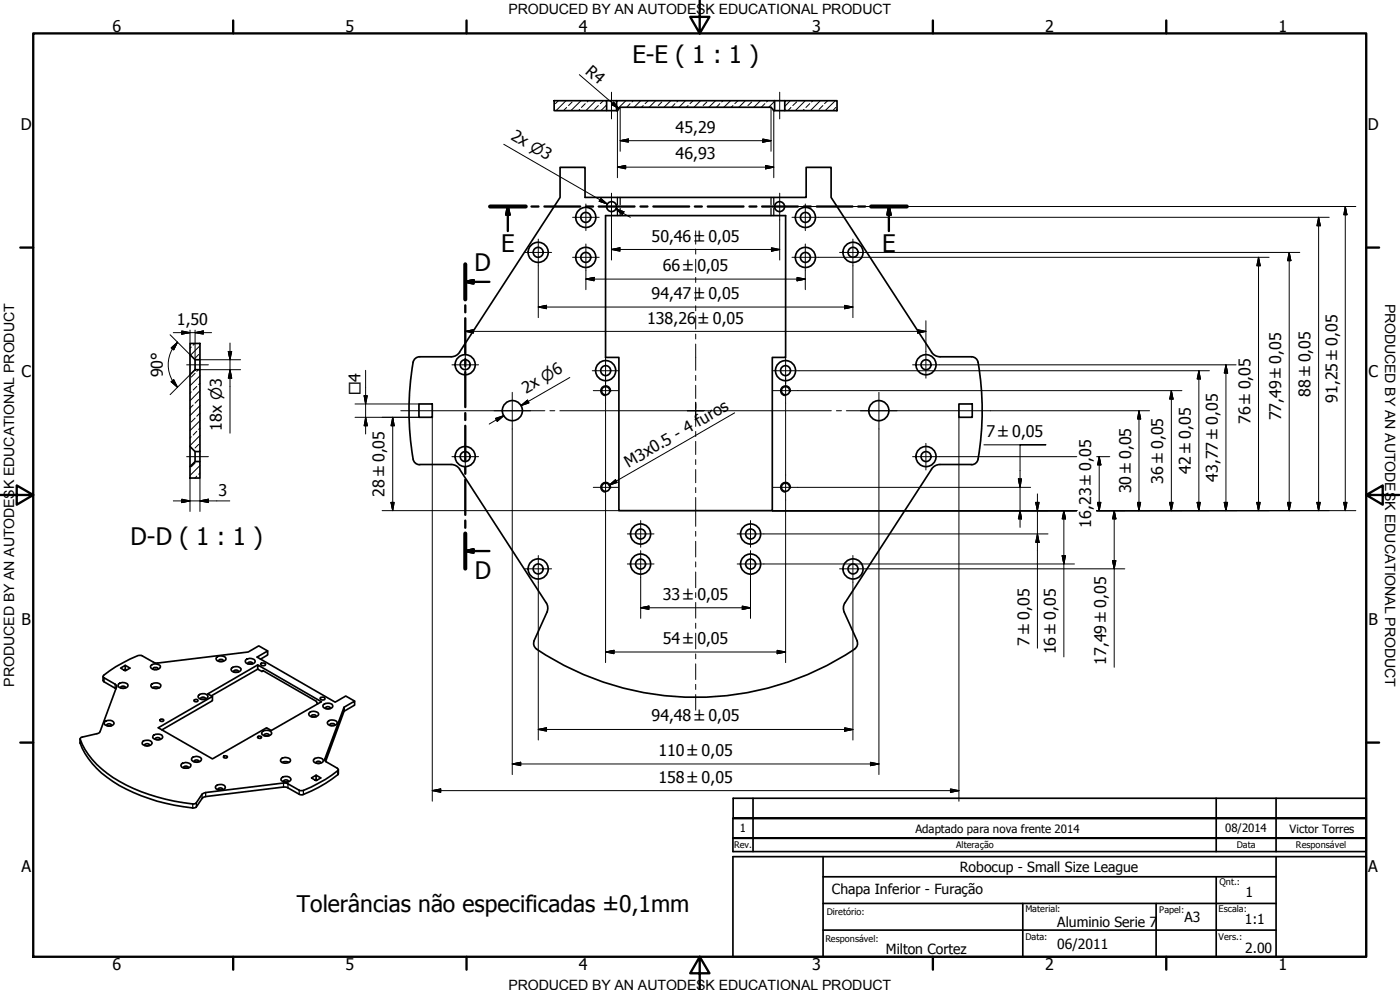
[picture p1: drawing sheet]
<svg xmlns="http://www.w3.org/2000/svg" width="420mm" height="297mm" viewBox="0 0 420 297" stroke-linecap="round" stroke-linejoin="round" font-family="sans-serif">
<!-- layer: Visible (ISO) -->
<g fill="none" stroke="#000" stroke-width=".51">
<path d="M166.3 30.2h15.8v3h-15.8zM182.1 33.2h2.9M182.1 30.2h2.9M185.3 33.2h-.3v-3h47.5v3h-.3M185.3 33.2l.8-1h45.3l.8 1M232.5 33.2h3M232.5 30.2h3M235.5 30.2h15.7v3h-15.7zM181.7 64.7h54.1v42.5h-4v46h-46.1v-46h-4zM57 103h3v4.9h-1.5l-1.5-1.5zM57 106.4v6M58.5 110.9h1.5v24.6h-1.5l-1.5-1.5v-21.6z"/>
<path d="M58.5 107.9v3M60 107.9v3M124 108.7a84.3 84.3 0 0 0 .1 29.5l.9 1 1 .2h9.4M135.4 107l-9.9 .1-1.2 .8-.3 .8M137.9 105.6l30.2-46.4v-9h7.5v9h66.3v-9h7.5v9l30.5 46.9 .8 .6 .9 .3h9.9l1.3 .5a3.5 3.5 0 0 1 1 2.9 84.2 84.2 0 0 1-.4 27.8l-.9 1-.9 .2h-10l-1.4 .6-.6 .7-26.2 40.6-.3 1.4 .3 1 3.8 8.6M137.9 105.7l-1 1-1.5 .3M57 134v6M58.5 135.5v3M60 135.5v3M125.7 121.2h4v4h-4zM135.4 139.4l1.5 .3 1 1M287.8 121.2h4v4h-4z"/>
<path d="M57 140l1.5-1.5h1.5v4.9h-3zM137.9 140.8l26 40M37.6 199.6l1.4 .9-1.4 .8-1.4-.8 1.4-.9v1.2l-.3 .2M45.3 199.7a2.07 2.07 0 0 1 2.8 .1 1.62 1.62 0 0 1-1.3 1.2 1.62 1.62 0 0 1-1.6-.7zM65 197.3a1.8 1.8 0 0 1 2.8 .4 1.87 1.87 0 0 1-2.9 .2zM65.6 198.4a.75 .75 0 0 1 .7-.5 .75 .75 0 0 1 .8 .5M66 198.5h.7M73.7 198a1.8 1.8 0 0 1 2.9 .5 1.87 1.87 0 0 1-2.9 .1zM74.4 199.2a.75 .75 0 0 1 .7-.6 .75 .75 0 0 1 .7 .6M74.7 199.2h.7M77.3 199.5l-14.9 8.7M78.4 199l.3-.1a.68 .68 0 0 1 1 .5l-.3 .3h-.7l-.5-.3z"/>
<path d="M160.3 192.2l-.1 1.4 .8 1.1M161 194.7a86 86 0 0 0 95.5 .1M163.9 180.8l.4 .9v1.5l-4 9.1M257.2 192.2l.1 1.4-.8 1.1M31.4 216.6a1.75 1.75 0 0 1 2.8 .4 1.7 1.7 0 0 1-3-.1zM32.1 217.7a.71 .71 0 0 1 .7-.5 .71 .71 0 0 1 .7 .5M32.4 217.9h.7M35.6 205.3a1.8 1.8 0 0 1 2.8 .4 1.7 1.7 0 0 1-3-.1zM36.2 206.4a.75 .75 0 0 1 .7-.5 .75 .75 0 0 1 .8 .5M36.6 206.5h.7M37.6 200.8l.4 .2M45.4 205.3a1.8 1.8 0 0 1 2.9 .5 1.7 1.7 0 0 1-3-.1z"/>
<path d="M45.7 206.4l.8-.3 1.3 .3M46 200.8l-.1-.2 .4-.3 1 .1 .1 .4M46.3 200.9h.7M47.9 216l.2-.1a.66 .66 0 0 1 1 .2 .65 .65 0 0 1-.6 .4 .65 .65 0 0 1-.6-.5zM58.4 210a.71 .71 0 0 1 1 .2l-.3 .4h-.4l-.5-.2zM59.6 208.6a1.72 1.72 0 0 1 2.8 .5 1.73 1.73 0 0 1-3-.2zM60.2 209.7a.75 .75 0 0 1 .7-.5 .75 .75 0 0 1 .8 .5M60.6 209.9h.7M69.5 200.5l.7-.4a1.49 1.49 0 0 1 2.1 .9 1.73 1.73 0 0 1-3-.2zM70.2 201.6a.71 .71 0 0 1 .7-.6 .71 .71 0 0 1 .7 .6M70.5 201.7h.7M77.3 200.8l-13.9 8"/>
<path d="M78.6 201.5l.3-.3 16 9.2 .5 .7M78.9 219.4l.5-.2a1.52 1.52 0 0 1 2.1 .9 1.94 1.94 0 0 1-3 .1zM79 201.3l-.4 .2-1.3-.7v-1.3l19.2 11.1M92.8 213.9a1.8 1.8 0 0 1 2.8 .5 1.73 1.73 0 0 1-3-.2zM93.5 215.1l-.1-.3 .4-.3 .9 .1 .2 .5M93.8 215.1h.7M96.1 209.5l.9-.3 .5 .4a.78 .78 0 0 1-.7 .4 .78 .78 0 0 1-.7-.5zM97 211.4a1.8 1.8 0 0 1 2.9 .5 1.7 1.7 0 0 1-3-.1zM97.7 212.6a.75 .75 0 0 1 .7-.6 .75 .75 0 0 1 .7 .6M98 212.6h.7M98.4 216.5a1.8 1.8 0 0 1 2.8 .5 1.87 1.87 0 0 1-2.9 .1zM99 217.7a.75 .75 0 0 1 .7-.6 .75 .75 0 0 1 .8 .6"/>
<path d="M99.4 217.7h.7M43.1 222.3l.9-.2a1.02 1.02 0 0 1 1.1 .1 1.02 1.02 0 0 1 .4 1.1l-.7 .4-1 .1a.88 .88 0 0 1-1-1.2zM43.4 223.7a.71 .71 0 0 1 .7-.6 .71 .71 0 0 1 .7 .6M43.8 223.8h.6M46 220.7l1.2-.4a1.04 1.04 0 0 1 1.2 0 1.04 1.04 0 0 1 .3 1.2 2.07 2.07 0 0 1-2.9-.2zM46.6 221.9a.71 .71 0 0 1 .7-.6 .71 .71 0 0 1 .7 .6M47 221.9h.7M54.4 229.3l.8-.4 1-.1a.88 .88 0 0 1 .9 1.2l-1.2 .5a1.04 1.04 0 0 1-1.1-.1 1.04 1.04 0 0 1-.4-1.1zM55.1 230.4a.71 .71 0 0 1 .7-.5 .71 .71 0 0 1 .7 .5M55.4 230.5h.7M57.6 227.4a1.8 1.8 0 0 1 2.9 .5 1.7 1.7 0 0 1-3-.1zM58.3 228.6a.71 .71 0 0 1 .7-.6 .71 .71 0 0 1 .7 .6"/>
<path d="M58.7 228.6h.6M64.8 235.8a1.8 1.8 0 0 1 2.8 .5 1.7 1.7 0 0 1-3-.2zM65.5 237a.71 .71 0 0 1 .7-.6 .71 .71 0 0 1 .7 .6M65.8 237h.7M67.2 226.9l.7-.1 .4 .3a.67 .67 0 0 1-.6 .3 .67 .67 0 0 1-.6-.3zM77.3 221.2a.72 .72 0 0 1 1.2 0 .67 .67 0 0 1-.6 .3 .67 .67 0 0 1-.6-.3zM79.3 220.8a.7 .7 0 0 1 .7-.7 .7 .7 0 0 1 .7 .7M79.7 220.8h.7M84.3 227.8l.7-.4 1-.1a1 1 0 0 1 1.2 .9 1.94 1.94 0 0 1-3 .1zM84.5 233.5a1.74 1.74 0 0 1 2.8 .4 1.94 1.94 0 0 1-3 .1zM84.6 228.8l.9-.3 1.2 .3M85.1 234.6a.71 .71 0 0 1 .7-.6 .71 .71 0 0 1 .7 .6"/>
<path d="M85.5 234.7h.7M94.2 227.8a1.8 1.8 0 0 1 2.8 .5 1.7 1.7 0 0 1-3-.2zM94.9 232.6l1.4 .8-1.4 .8-1.4-.8 1.4-.8v1.3l-.3 .1M94.9 229a.71 .71 0 0 1 .7-.6 .71 .71 0 0 1 .7 .6M94.9 233.9l.3 .1M95.2 229h.7M97.5 227.8l5.8-15.6v1.2l-5.6 15.1"/>
<circle cx="161.5" cy="75.7" r="1.49"/>
<circle cx="161.5" cy="75.7" r="3"/>
<circle cx="175.8" cy="65.2" r="1.49"/>
<circle cx="175.8" cy="77.2" r="1.49"/>
<circle cx="175.8" cy="65.2" r="3"/>
<circle cx="175.8" cy="77.2" r="3"/>
<circle cx="183.5" cy="62" r="1.49"/>
<circle cx="234" cy="62" r="1.49"/>
<circle cx="241.7" cy="65.2" r="1.49"/>
<circle cx="241.7" cy="77.2" r="1.49"/>
<circle cx="241.7" cy="65.2" r="3"/>
<circle cx="241.7" cy="77.2" r="3"/>
<circle cx="256" cy="75.7" r="1.49"/>
<circle cx="256" cy="75.7" r="3"/>
<circle cx="139.6" cy="109.4" r="1.49"/>
<circle cx="139.6" cy="109.4" r="3"/>
<circle cx="181.8" cy="111.2" r="1.49"/>
<circle cx="181.8" cy="117.2" r="1.24"/>
<circle cx="181.8" cy="111.2" r="3"/>
<circle cx="235.7" cy="111.2" r="1.49"/>
<circle cx="235.7" cy="117.2" r="1.24"/>
<circle cx="235.7" cy="111.2" r="3"/>
<circle cx="277.9" cy="109.4" r="1.49"/>
<circle cx="277.9" cy="109.4" r="3"/>
<circle cx="139.6" cy="137" r="1.49"/>
<circle cx="139.6" cy="137" r="3"/>
<circle cx="153.8" cy="123.2" r="3"/>
<circle cx="263.7" cy="123.2" r="3"/>
<circle cx="277.9" cy="137" r="1.49"/>
<circle cx="277.9" cy="137" r="3"/>
<circle cx="181.8" cy="146.2" r="1.24"/>
<circle cx="235.7" cy="146.2" r="1.24"/>
<circle cx="161.5" cy="170.7" r="1.49"/>
<circle cx="161.5" cy="170.7" r="3"/>
<circle cx="192.2" cy="169.2" r="1.49"/>
<circle cx="192.2" cy="160.2" r="1.49"/>
<circle cx="192.2" cy="160.2" r="3"/>
<circle cx="192.2" cy="169.2" r="3"/>
<circle cx="225.3" cy="169.2" r="1.49"/>
<circle cx="225.3" cy="160.2" r="1.49"/>
<circle cx="225.3" cy="160.2" r="3"/>
<circle cx="225.3" cy="169.2" r="3"/>
<circle cx="256" cy="170.7" r="1.49"/>
<circle cx="256" cy="170.7" r="3"/>
</g>
<!-- layer: Hidden (ISO) -->
<path d="M185.3 59.2v2.2M186.1 59.2v2.2M231.4 59.2v2.2M232.2 59.2v2.2M185.3 62.5v2.2M186.1 62.5v2.2M231.4 62.5v2.2M232.2 62.5v2.2" fill="none" stroke="#000" stroke-width=".38"/>
<!-- layer: Visible Narrow (ISO) -->
<g fill="none" stroke="#000" stroke-width=".38">
<path d="M183.2 117.5a1.49 1.49 0 0 0-1.2-1.7 1.49 1.49 0 0 0-1.7 1.2 1.49 1.49 0 0 0 1.2 1.7M237.2 117.5a1.49 1.49 0 0 0-1.2-1.7 1.49 1.49 0 0 0-1.7 1.2 1.49 1.49 0 0 0 1.2 1.7M183.2 146.5a1.49 1.49 0 0 0-1.2-1.8 1.49 1.49 0 0 0-1.7 1.2 1.49 1.49 0 0 0 1.2 1.8M237.2 146.5a1.49 1.49 0 0 0-1.2-1.8 1.49 1.49 0 0 0-1.7 1.2 1.49 1.49 0 0 0 1.2 1.8M31.2 203.4v1.2M34.5 205.3v1.2M24.1 221.8v1.2M60.6 238.3v1.3M61.7 237.8v1.2M85.1 234.9v1.2M86.4 235.2v1.2M89.8 237.1v1.2"/>
<path d="M91.1 237.2v1.2M97.5 227.8v.3M101.3 231.3v1.2M57.8 241.2v1.2M58.9 240.8v1.3"/>
</g>
<path d="M78.2 197.8l2.1-1.3v-1.2l-3.1 1.9 23.4 13.5 3.2-1.9 2.6 1.6M80.3 195.3l-2.6-1.5-3.2 1.8-27.1 3.3h-1l-4-2.3-1 .1a35.9 35.9 0 0 0-10.4 6.1l.2 .6 3.7 2.1 .1 .6-5.2 13.7-5.4 1.4-.3 .4a24 24 0 0 0 11.7 12.8 55.6 55.6 0 0 0 22.7 6.8l.3-.2 1.8-2.7 1.1-.5 23.4-2.9 .9 .1 4 2.2h1.1a35.9 35.9 0 0 0 10.4-6.1l-.3-.6-3.6-2.2-.1-.5M30.9 203v1.2l.3 .4 3.6 2.1M62.4 208.2l1.4 .8M96.5 210.6l-15.1 8.6-1.4-.8-16.2 9.3-16.3-9.3 16.3-9.4v1.2l-15.2 8.8M103.3 212.2l3.1-1.8v1.2l-3.1 1.8M24.1 221.7v1.3a26.3 26.3 0 0 0 13.8 13.8 55.9 55.9 0 0 0 20.6 5.6l.4-.3 1.7-2.5 1.1-.6 23.4-2.9 .9 .1 4.4 2.3a32.7 32.7 0 0 0 11.1-6.4v-1.2" fill="none" stroke="#000" stroke-width=".51"/>
<!-- layer: Section Line (ISO) -->
<g fill="none" stroke="#000" stroke-width=".7">
<path d="M139.6 79.3v10.5M147.1 62h10.7M152.4 62l.5 2.4h-1zM152.4 62v7.3M159.5 62h2.1M163.4 62h10.7M175.9 62h2.1M179.7 62h10.7M192.2 62h2.1M196.1 62h10.7M208.5 62h2.1M212.4 62h10.7"/>
<path d="M224.9 62h2.1M228.7 62h10.8M241.2 62h2.1M245.1 62h10.7M257.6 62h2.1M261.4 62h10.8M266.8 62l.5 2.4h-1zM266.8 62v7.3M139.6 84.6l2.5-.5v1zM139.6 91.6v2.1M139.6 95.5v10.5M139.6 84.6h7.3"/>
<path d="M139.6 107.7v2.1M139.6 111.6v10.6M139.6 123.9v2.1M139.6 127.7v10.7M139.6 140.1v2.1M139.6 143.9v10.6M139.6 156.2v2.2M139.6 165.3l2.5-.5v1zM139.6 160.1v10.5M139.6 165.3h7.3"/>
</g>
<path d="M139.6 79.3v10.5M147.1 62h10.7M261.4 62h10.8M139.6 160.1v10.5" fill="none" stroke="#000" stroke-width="1.2"/>
<path d="M152.4 62l.5 2.4zM152.4 62l.5 2.4h-1zM266.8 62l.5 2.4zM266.8 62l.5 2.4h-1zM139.6 84.6l2.5-.5zM139.6 84.6l2.5-.5v1zM139.6 165.3l2.5-.5zM139.6 165.3l2.5-.5v1z" fill="#000" stroke="#000" stroke-width=".7"/>
<!-- layer: Border (ISO) -->
<g fill="none" stroke="#000" stroke-width=".7">
<path d="M10 10h400v277.1h-400zM70 6.1v3.9M140 6.1v3.9M210 0v10l-2.9-4.9h5.8l-2.9 4.9M280 6.1v3.9M350 6.1v3.9M6.1 74.3h3.9M410 74.3h3.9M0 148.5h10l-5-2.8v5.7l5-2.9M410 148.5l5 2.9v-5.7l-5 2.8h10M6.1 222.8h3.9M410 222.8h3.9"/>
<path d="M70 287.1v3.8M140 287.1v3.8M210 287.1l2.9 4.9h-5.8l2.9-4.9v9.9M280 287.1v3.8M350 287.1v3.8"/>
</g>
<!-- layer: Title (ANSI) -->
<path d="M220 257h190v30.1h-190zM247 257v30.1M383 257v30.1M247 279.1h136M247 271.1h136M307 271.1v16M365 263.1v24" fill="none" stroke="#000" stroke-width=".51"/>
<!-- layer: Title (ISO) -->
<path d="M220 239.5h190v16h-190v-10h190h-190zM226 239.5v16M365 239.5v16M383 239.5v16M410 251.5h-190h190M247 263.1h136M347 271.1v16" fill="none" stroke="#000" stroke-width=".51"/>
<!-- layer: Hatch (ISO) -->
<g fill="none" stroke="#000" stroke-width=".3">
<path d="M167.6 30.2l-.9 .9M169.9 30.2l-3 3M170.1 32.2l-1 1M171.7 30.6l-1.1 1.1M174 32.8l-.4 .4M174.4 30.2l-3.1 3M175.6 31.1l-1.1 1.1M176.6 30.2l-.4 .4M178.8 30.2l-3 3M179.6 31.7l-1.2 1.1M181.1 30.2l-1 .9M182.1 31.5l-1.8 1.7"/>
<path d="M185.2 30.6l-.2 .1M187.8 30.2l-2.8 2.7M189.1 31.1l-1 1.1M190.1 30.2l-.4 .4M192.3 30.2l-2 2M193 31.7l-.5 .5M194.6 30.2l-1 .9M196.8 30.2l-2 2M198.6 30.6l-1.1 1.1M201.3 30.2l-2 2M202.6 31.1l-1.1 1.1M203.5 30.2l-.4 .4"/>
<path d="M205.7 30.2l-1.9 2M206.5 31.7l-.5 .5M208 30.2l-.9 .9M210.2 30.2l-1.9 2M212.2 30.6l-1.2 1.1M214.8 30.2l-2.1 2M216 31.1l-1 1.1M217 30.2l-.4 .4M219.3 30.2l-2.1 2M220 31.7l-.5 .5M221.5 30.2l-1 .9M223.7 30.2l-2 2"/>
<path d="M225.6 30.6l-1.1 1.1M228.2 30.2l-1.9 2M229.6 31.1l-1.1 1.1M230.4 30.2l-.3 .4M232.5 30.4l-1.8 1.8M232.5 32.6l-.2 .2M237.2 30.2l-1.7 1.7M237.4 32.2l-.9 1M239.1 30.6l-1.2 1.1M241.3 32.8l-.4 .4M241.7 30.2l-3 3M243 31.1l-1.1 1.1"/>
<path d="M244 30.2l-.4 .4M246.2 30.2l-3 3M247 31.7l-1.2 1.1M248.4 30.2l-.9 .9M250.7 30.2l-3.1 3M250.8 32.2l-.9 1M57.4 104.1l-.4 .4M57.4 117.6l-.4 .4M58.5 103l-.5 .6M58.5 112l-1.1 1.1M59.1 115.9l-1.1 1.1M59.6 110.9l-.5 .5"/>
<path d="M59.6 106.3l-1.1 1.2M59.6 119.9l-1.1 1.1M60 103.7l-2.9 2.9M60 117.2l-3 3.1M60 112.8l-3 2.9M60 115l-.4 .4M57.4 131l-.4 .4M58 121.5l-1 1M58.5 138.9l-1.1 1.2M58.5 125.5l-1.1 1.1M59.1 129.4l-1.1 1.1M59.6 133.3l-1.1 1.1"/>
<path d="M60 139.7l-3 3M60 135.2l-.3 .3M60 130.7l-3 3M60 126.2l-3 3M60 121.7l-3 3M60 128.4l-.4 .4M60 123.9l-.9 1M59.1 142.9l-.6 .5M60 141.9l-.4 .4"/>
</g>
<!-- layer: Centerline (ISO) -->
<g fill="none" stroke="#000" stroke-width=".3">
<path d="M183.5 27.7v8M234 27.7v8M208.8 69.3v4M208.8 74.7v1.5M208.8 77.8v4M208.8 83.2v1.6M208.8 86.2v4M208.8 91.7v1.6M208.8 94.7v4M56 109.5h6.5M208.8 100.3v1.4M208.8 103.2v7.9"/>
<path d="M208.8 112.6v1.6M208.8 115.6v4M56 137h6.5M208.8 121.1v1.4M208.8 124.1v3.8M208.8 129.5v1.5M208.8 132.4v4M208.8 137.9v1.5M208.8 140.9v3.9M208.8 146.3v1.5M208.8 149.3v8.6M208.8 159.4v1.5"/>
<path d="M208.8 162.4v4.7M208.8 168.6v1.5M208.8 171.6v4.7M208.8 177.8v1.5M208.8 180.8v4.7M208.8 187v1.5M208.8 190v4.7M208.8 196.2v1.5M208.8 199.2v4.7M208.8 205.3v1.6M208.8 208.4v4.7"/>
</g>
<!-- layer: Center Mark (ISO) -->
<g fill="none" stroke="#000" stroke-width=".3">
<path d="M183.5 58v8M234 58v8M157.5 75.7h8M161.5 71.7v8M171.8 65.2h8M171.8 77.2h8M175.8 61.2v8M175.8 73.2v8M179.5 62h8M230 62h8M237.7 77.2h8M237.7 65.2h8"/>
<path d="M241.7 73.2v8M241.7 61.2v8M252 75.7h8M256 71.7v8M135.6 109.5h8M139.6 105.5v8M153.7 117.7v11M177.7 111.2h8M178.1 117.2h7.4M181.7 107.2v8M181.7 113.5v7.5M231.8 111.2h8"/>
<path d="M232 117.2h7.5M235.8 107.2v8M235.8 113.5v7.5M263.8 117.7v11M273.9 109.5h8M277.9 105.5v8M120.3 123.2h43.2M135.6 137h8M139.6 133v8M148.3 123.2h11M165 123.2h1.5M168 123.2h40.8v2.5v-5v2.5h-2.6h43.3"/>
<path d="M251 123.2h1.5M254 123.2h43.2M258.3 123.2h10.9M273.9 137h8M277.9 133v8M178.1 146.2h7.4M181.7 142.5v7.5M192.3 156.2v8M225.2 156.2v8M232 146.2h7.5M235.8 142.5v7.5M157.5 170.7h8"/>
<path d="M161.5 166.7v8M188.3 160.2h8M188.3 169.2h8M192.3 165.2v8M221.2 169.2h8M221.2 160.2h8M225.2 165.2v8M252 170.7h8M256 166.7v8"/>
</g>
<!-- layer: Dimension (ISO) -->
<g fill="none" stroke="#000" stroke-width=".3">
<path d="M173.9 22.4l11.8 10.2M184.1 30.6l1.6 2-2.2-1.2zM185.3 33.2v20.1M186.1 32.2v13.2M231.4 32.2v13.2M232.2 33.2v20.1M151.2 43.3l31 17.9-2.1-1.2M180.3 59.5l1.9 1.7-2.4-.8zM185.3 50.2l2.5-.6v1.1zM185.3 50.2h46.9M186.1 42.2l2.5-.5v1zM186.1 42.2h45.3"/>
<path d="M228.9 41.7l2.5 .5-2.5 .5zM229.7 49.6l2.5 .6-2.5 .5zM161.5 79.7v15.6M183.5 74.9l2.6-.6v1.1zM183.5 74.9h50.5M183.5 66v12M184.8 62.7l2.5 .8-.5 .9zM184.8 62.7l4.4 2.5M231.5 74.3l2.5 .6-2.5 .5zM234 66v12M238 62h3.6M241.8 62h165.1"/>
<path d="M245.7 77.2h10.2M245.7 65.2h153.2M256 79.7v15.6M256.1 77.2h124.8M260 75.7h130.1M377.7 77.2l.5 2.5h-1zM377.7 77.2v76M386.9 75.7l.5 2.5h-1zM386.9 75.7v77.5M395.7 65.2l.5 2.5h-1zM395.7 65.2v88M403.7 62l.5 2.4h-.9z"/>
<path d="M403.7 62v91.2M52 99.8h11.5M54.5 99.3l2.5 .5-2.5 .5zM57 99v4M58.5 99.8l2.5-.5v1zM58.5 99v8.9M139.6 99.4l2.5-.5v1zM139.6 99.4h138.3M139.6 96.3v9.2M161.5 92.1l2.5-.5v1zM161.5 92.1h94.5M175.8 83.7l2.5-.5v1.1z"/>
<path d="M175.8 83.7h65.9M175.8 81.2v5.7M239.2 83.2l2.5 .5-2.5 .6zM241.7 81.2v5.7M253.5 91.6l2.5 .5-2.5 .5zM275.4 98.9l2.5 .5-2.5 .5zM277.9 96.3v9.2M51.1 100.4l5.9 6M51.4 104.4l1.9-1.7-1.2 2.3zM51.4 114.5l.7-.6 1.2 2.3zM53.3 102.7a9.6 9.6 0 0 0 0 13.5M57 112.4l-5.9 6"/>
<path d="M60 107.9h12.2M60 110.9h12.2M68.5 105.5h1l-.5 2.4zM69 110.9l.5 2.6h-1zM69 102.9v27.1M109.3 118.7h.9l-.5 2.5zM109.7 111.1v19.1M171 113.3l-14.7 8.4 2.2-1.3M239.5 117.2h115.2M239.8 111.2h38M278 111.2h85M281.9 109.5h89.1"/>
<path d="M351.5 117.2l.5 2.5h-1zM351.5 117.2v36M359.8 111.2l.4 2.5h-.9zM359.8 111.2v42M367.9 109.5l.5 2.4h-1zM367.9 109.5v43.7M106.6 125.2h19.1M106.6 121.2h19.1M109.7 125.2l.5 2.5h-.9zM117.9 125.2l.4 2.5h-1zM117.9 125.2v28M129.7 125.2v115.2"/>
<path d="M148.7 125.5l2.5-.8-2 1.7zM151.2 124.7l-4.4 2.5M153.7 128.7v103.7M156.3 121.7l2-1.6 .4 .8zM181.7 121v2.1M181.7 123.3v19.2M235.8 121v2.1M235.8 123.3v19.2M263.8 128.7v103.7M281.9 137h41.3M287.8 125.2v115.2M295.3 133.5h18.6h-7.8v24.7"/>
<path d="M297.2 123.2h47.8M329.1 137h4M329.9 137l.5 2.5h-1zM329.9 137v16.2M341.8 123.2l.5 2.5h-.9zM341.8 123.2v30M52 150.3h17M54.5 149.8l2.5 .5-2.5 .5zM57 143.4v10.1M60 150.3l2.5-.5v1zM60 143.4v10.1M114.7 153.2h94"/>
<path d="M117.3 150.7h1l-.4 2.5zM181.7 150v48.8M208.9 153.2h114.3M235.8 150v48.8M239.5 146.2h69.8M305.6 143.7h1l-.5 2.5zM306.1 153.2l.5 2.5h-1zM310.8 150.7h1l-.5 2.5zM311.3 148.2v46.3M319.3 153.2l.5 2.5h-1zM319.3 153.2v43.9M329.1 153.2h77.8"/>
<path d="M329.4 150.7h1l-.5 2.5zM334.4 153.2l.5 2.5h-1zM334.4 153.2v47M341.4 150.7h.9l-.5 2.5zM351 150.7h1l-.5 2.5zM359.3 150.7h.9l-.4 2.5zM367.4 150.7h1l-.5 2.5zM377.2 150.7h1l-.5 2.5zM386.4 150.7h1l-.5 2.5zM395.2 150.7h1l-.5 2.5zM403.3 150.7h.9l-.5 2.5zM161.5 174.7v47.3"/>
<path d="M192.3 173.2v12.3M225.2 173.2v12.3M229.2 160.2h85.3M229.2 169.2h26.7M256 174.7v47.3M256.1 169.2h66.4M260 170.7h77.6M311.3 160.2l.5 2.5h-1zM318.8 166.7h1l-.5 2.5zM333.9 168.2h1l-.5 2.5zM181.7 195.6l2.6-.5v1zM181.7 195.6h54.1"/>
<path d="M192.3 182.4l2.5-.6v1.1zM192.3 182.4h32.9M222.8 181.8l2.4 .6-2.4 .5zM233.2 195.1l2.6 .5-2.6 .5zM161.5 218.9l2.5-.5v1zM161.5 218.9h94.5M253.5 218.4l2.5 .5-2.5 .5zM129.7 237.2l2.6-.5v1zM129.7 237.2h158.1M153.7 229.2l2.6-.5v1zM153.7 229.2h110.1M261.2 228.7l2.6 .5-2.6 .5z"/>
<path d="M285.2 236.7l2.6 .5-2.6 .5z"/>
</g>
<g fill="#000" stroke="#000" stroke-width=".3">
<path d="M183.5 31.4l2.2 1.2zM184.1 30.6l1.6 2-2.2-1.2zM185.3 50.2l2.5-.6zM185.3 50.2l2.5-.6v1.1zM186.1 42.2l2.5-.5zM186.1 42.2l2.5-.5v1zM228.9 42.7l2.5-.5zM228.9 41.7l2.5 .5-2.5 .5zM229.7 50.7l2.5-.5zM229.7 49.6l2.5 .6-2.5 .5zM179.8 60.4l2.4 .8zM180.3 59.5l1.9 1.7-2.4-.8z"/>
<path d="M183.5 74.9l2.6-.6zM183.5 74.9l2.6-.6v1.1zM184.8 62.7l2.5 .8zM184.8 62.7l2.5 .8-.5 .9zM231.5 75.4l2.5-.5zM231.5 74.3l2.5 .6-2.5 .5zM377.7 77.2l.5 2.5zM377.7 77.2l.5 2.5h-1zM386.9 75.7l.5 2.5zM386.9 75.7l.5 2.5h-1zM395.7 65.2l.5 2.5zM395.7 65.2l.5 2.5h-1z"/>
<path d="M403.7 62l.5 2.4zM403.7 62l.5 2.4h-.9zM58.5 99.8l2.5-.5zM58.5 99.8l2.5-.5v1zM139.6 99.4l2.5-.5zM139.6 99.4l2.5-.5v1zM161.5 92.1l2.5-.5zM161.5 92.1l2.5-.5v1zM175.8 83.7l2.5-.5zM175.8 83.7l2.5-.5v1.1zM239.2 84.3l2.5-.6zM239.2 83.2l2.5 .5-2.5 .6z"/>
<path d="M253.5 92.6l2.5-.5zM253.5 91.6l2.5 .5-2.5 .5zM275.4 99.9l2.5-.5zM275.4 98.9l2.5 .5-2.5 .5zM51.4 114.5l1.9 1.7zM51.4 114.5l.7-.6 1.2 2.3zM53.3 102.7l-1.2 2.3zM51.4 104.4l1.9-1.7-1.2 2.3zM54.5 100.3l2.5-.5zM54.5 99.3l2.5 .5-2.5 .5zM68.5 105.5l.5 2.4zM68.5 105.5h1l-.5 2.4z"/>
<path d="M69 110.9l.5 2.6zM69 110.9l.5 2.6h-1zM109.3 118.7l.4 2.5zM109.3 118.7h.9l-.5 2.5zM351.5 117.2l.5 2.5zM351.5 117.2l.5 2.5h-1zM359.8 111.2l.4 2.5zM359.8 111.2l.4 2.5h-.9zM367.9 109.5l.5 2.4zM367.9 109.5l.5 2.4h-1zM109.7 125.2l.5 2.5zM109.7 125.2l.5 2.5h-.9z"/>
<path d="M117.9 125.2l.4 2.5zM117.9 125.2l.4 2.5h-1zM149.2 126.4l2-1.7zM148.7 125.5l2.5-.8-2 1.7zM156.3 121.7l2-1.6zM156.3 121.7l2-1.6 .4 .8zM329.9 137l.5 2.5zM329.9 137l.5 2.5h-1zM341.8 123.2l.5 2.5zM341.8 123.2l.5 2.5h-.9zM54.5 150.8l2.5-.5zM54.5 149.8l2.5 .5-2.5 .5z"/>
<path d="M60 150.3l2.5-.5zM60 150.3l2.5-.5v1zM117.3 150.7l.6 2.5zM117.3 150.7h1l-.4 2.5zM305.6 143.7l.5 2.5zM305.6 143.7h1l-.5 2.5zM306.1 153.2l.5 2.5zM306.1 153.2l.5 2.5h-1zM310.8 150.7l.5 2.5zM310.8 150.7h1l-.5 2.5zM319.3 153.2l.5 2.5zM319.3 153.2l.5 2.5h-1z"/>
<path d="M329.4 150.7l.5 2.5zM329.4 150.7h1l-.5 2.5zM334.4 153.2l.5 2.5zM334.4 153.2l.5 2.5h-1zM341.4 150.7l.4 2.5zM341.4 150.7h.9l-.5 2.5zM351 150.7l.5 2.5zM351 150.7h1l-.5 2.5zM359.3 150.7l.5 2.5zM359.3 150.7h.9l-.4 2.5zM367.4 150.7l.5 2.5zM367.4 150.7h1l-.5 2.5z"/>
<path d="M377.2 150.7l.5 2.5zM377.2 150.7h1l-.5 2.5zM386.4 150.7l.5 2.5zM386.4 150.7h1l-.5 2.5zM395.2 150.7l.5 2.5zM395.2 150.7h1l-.5 2.5zM403.3 150.7l.4 2.5zM403.3 150.7h.9l-.5 2.5zM311.3 160.2l.5 2.5zM311.3 160.2l.5 2.5h-1zM318.8 166.7l.5 2.5zM318.8 166.7h1l-.5 2.5z"/>
<path d="M333.9 168.2l.5 2.5zM333.9 168.2h1l-.5 2.5zM181.7 195.6l2.6-.5zM181.7 195.6l2.6-.5v1zM192.3 182.4l2.5-.6zM192.3 182.4l2.5-.6v1.1zM222.8 182.9l2.4-.5zM222.8 181.8l2.4 .6-2.4 .5zM233.2 196.1l2.6-.5zM233.2 195.1l2.6 .5-2.6 .5zM161.5 218.9l2.5-.5zM161.5 218.9l2.5-.5v1z"/>
<path d="M253.5 219.4l2.5-.5zM253.5 218.4l2.5 .5-2.5 .5zM129.7 237.2l2.6-.5zM129.7 237.2l2.6-.5v1zM153.7 229.2l2.6-.5zM153.7 229.2l2.6-.5v1zM261.2 229.7l2.6-.5zM261.2 228.7l2.6 .5-2.6 .5zM285.2 237.7l2.6-.5zM285.2 236.7l2.6 .5-2.6 .5z"/>
</g>
<!-- layer: Symbol (ISO) -->
<path d="M220.5 123.9l-37.7 21.7M182.8 145.6l1.9-1.7 .5 .9z" fill="none" stroke="#000" stroke-width=".3"/>
<path d="M182.8 145.6l1.9-1.7zM182.8 145.6l1.9-1.7 .5 .9z" fill="#000" stroke="#000" stroke-width=".3"/>
<g font-size="7.2">
<text x="189.8" y="19">E-E ( 1 : 1 )</text>
<text x="150.4" y="75.7">E</text>
<text x="264.8" y="75.7">E</text>
<text x="142.4" y="81.4">D</text>
<text x="39.2" y="163.6">D-D ( 1 : 1 )</text>
<text x="142.5" y="173.7">D</text>
</g>
<text font-size="6.9" x="89.1" y="273.6">Tolerâncias não especificadas ±0,1mm</text>
<g font-size="4.8">
<text x="33.7" y="9.6">6</text>
<text x="103.7" y="9.6">5</text>
<text x="173.7" y="9.6">4</text>
<text x="243.7" y="9.6">3</text>
<text x="313.7" y="9.6">2</text>
<text x="383.7" y="9.6">1</text>
<text x="175.5" y="21.8" transform="rotate(41 175.5 21.8)">R4</text>
<text x="6.2" y="38.9">D</text>
<text x="153.1" y="41.6" transform="rotate(30 153.1 41.6)">2x ⌀3</text>
<text x="202.8" y="39.8">45,29</text>
<text x="410.5" y="38.9">D</text>
<text x="202.8" y="47.8">46,93</text>
<text x="195.5" y="72.5">50,46 ±0,05</text>
<text x="198.9" y="81.3">66 ±</text>
<text x="209.3" y="81.3">0,05</text>
<text x="195.5" y="89.8">94,47 ±0,05</text>
<text x="53.1" y="97.4">1,50</text>
<text x="194.2" y="97.1">138,26</text>
<text x="6.4" y="113.1">C</text>
<text x="48.9" y="113.2" transform="rotate(-90 48.9 113.2)">90°</text>
<text x="410.7" y="113.1">C</text>
<text x="157.9" y="118.1" transform="rotate(-30 157.9 118.1)">2x ⌀6</text>
<text x="393.3" y="119" transform="rotate(-90 393.3 119)">88 ±0,05</text>
<text x="401.4" y="120.8" transform="rotate(-90 401.4 120.8)">91,25 ±0,05</text>
<text x="66.6" y="129.2" transform="rotate(-90 66.6 129.2)">18x ⌀3</text>
<text x="296" y="131.1">7 ±0,05</text>
<text x="375.3" y="127.2" transform="rotate(-90 375.3 127.2)">76 ±0,05</text>
<text x="384.5" y="126.2" transform="rotate(-90 384.5 126.2)">77,49 ±0,05</text>
<text x="188.7" y="140.4" transform="rotate(-30 188.7 140.4)">M3x0.5 - 4 furos</text>
<text x="357.4" y="142.1" transform="rotate(-90 357.4 142.1)">42 ±0,05</text>
<text x="65.6" y="148.7">3</text>
<text x="115.4" y="149.1" transform="rotate(-90 115.4 149.1)">28 ±0,05</text>
<text x="339.5" y="148.1" transform="rotate(-90 339.5 148.1)">30 ±0,05</text>
<text x="349.1" y="145.1" transform="rotate(-90 349.1 145.1)">36 ±0,05</text>
<text x="365.5" y="144.6" transform="rotate(-90 365.5 144.6)">43,77 ±0,05</text>
<text x="327.5" y="158.3" transform="rotate(-90 327.5 158.3)">16,23 ±0,05</text>
<text x="198.9" y="179.9">33 ±0,05</text>
<text x="6.4" y="187.4">B</text>
<text x="410.7" y="187.4">B</text>
<text x="198.9" y="193.2">54 ±</text>
<text x="209.3" y="193.2">0,05</text>
<text x="308.9" y="193.7" transform="rotate(-90 308.9 193.7)">7 ±0,05</text>
<text x="316.9" y="196.3" transform="rotate(-90 316.9 196.3)">16 ±0,05</text>
<text x="332" y="199.4" transform="rotate(-90 332 199.4)">17,49 ±0,05</text>
<text x="195.5" y="216.5">94,48 ±0,05</text>
<text x="197.6" y="226.8">110 ±0,05</text>
<text x="197.6" y="234.8">158 ±0,05</text>
<text x="6.4" y="261.7">A</text>
<text x="410.7" y="261.7">A</text>
<text x="33.7" y="290.9">6</text>
<text x="103.7" y="290.9">5</text>
<text x="173.7" y="290.9">4</text>
<text x="243.7" y="290.9">3</text>
<text x="313.7" y="290.9">2</text>
<text x="383.7" y="290.9">1</text>
</g>
<g font-size="4.6">
<text x="209.7" y="97.1">±0,05</text>
<text x="108.2" y="118.6" transform="rotate(-90 108.2 118.6)">□4</text>
</g>
<g font-size="4.3">
<text x="152.6" y="4.3">PRODUCED BY AN AUTODESK EDUCATIONAL PRODUCT</text>
<text x="415.7" y="91.1" transform="rotate(90 415.7 91.1)">PRODUCED BY AN AUTODESK EDUCATIONAL PRODUCT</text>
<text x="4.3" y="206" transform="rotate(-90 4.3 206)">PRODUCED BY AN AUTODESK EDUCATIONAL PRODUCT</text>
<text x="152.6" y="297">PRODUCED BY AN AUTODESK EDUCATIONAL PRODUCT</text>
</g>
<g font-size="4.2">
<text x="288.1" y="261.5">Robocup - Small Size League</text>
<text x="249.7" y="268.3">Chapa Inferior - Furação</text>
<text x="373.8" y="269.2">1</text>
<text x="317.3" y="278">Aluminio Serie 7</text>
<text x="355.5" y="276.8">A3</text>
<text x="373.6" y="277.2">1:1</text>
<text x="265.9" y="286.1">Milton Cortez</text>
<text x="317.2" y="284.7">06/2011</text>
<text x="373.7" y="285.9">2.00</text>
</g>
<g font-size="3.4">
<text x="222" y="249.7">1</text>
<text x="274.8" y="249.9">Adaptado para nova frente 2014</text>
<text x="367.7" y="249.7">08/2014</text>
<text x="387" y="249.9">Victor Torres</text>
</g>
<g font-size="2.7">
<text x="220.3" y="254.5">Rev.</text>
<text x="287" y="254.5">Alteração</text>
<text x="371.2" y="254.5">Data</text>
<text x="388.9" y="254.4">Responsável</text>
<text x="366" y="265.4">Qnt.:</text>
<text x="248.1" y="274.4">Diretório:</text>
<text x="307.7" y="273.7">Material:</text>
<text x="347.9" y="273.8">Papel:</text>
<text x="365.7" y="273.6">Escala:</text>
<text x="307.7" y="282">Data:</text>
<text x="365.7" y="282">Vers.:</text>
<text x="247.7" y="282.6">Responsável:</text>
</g>
</svg>
